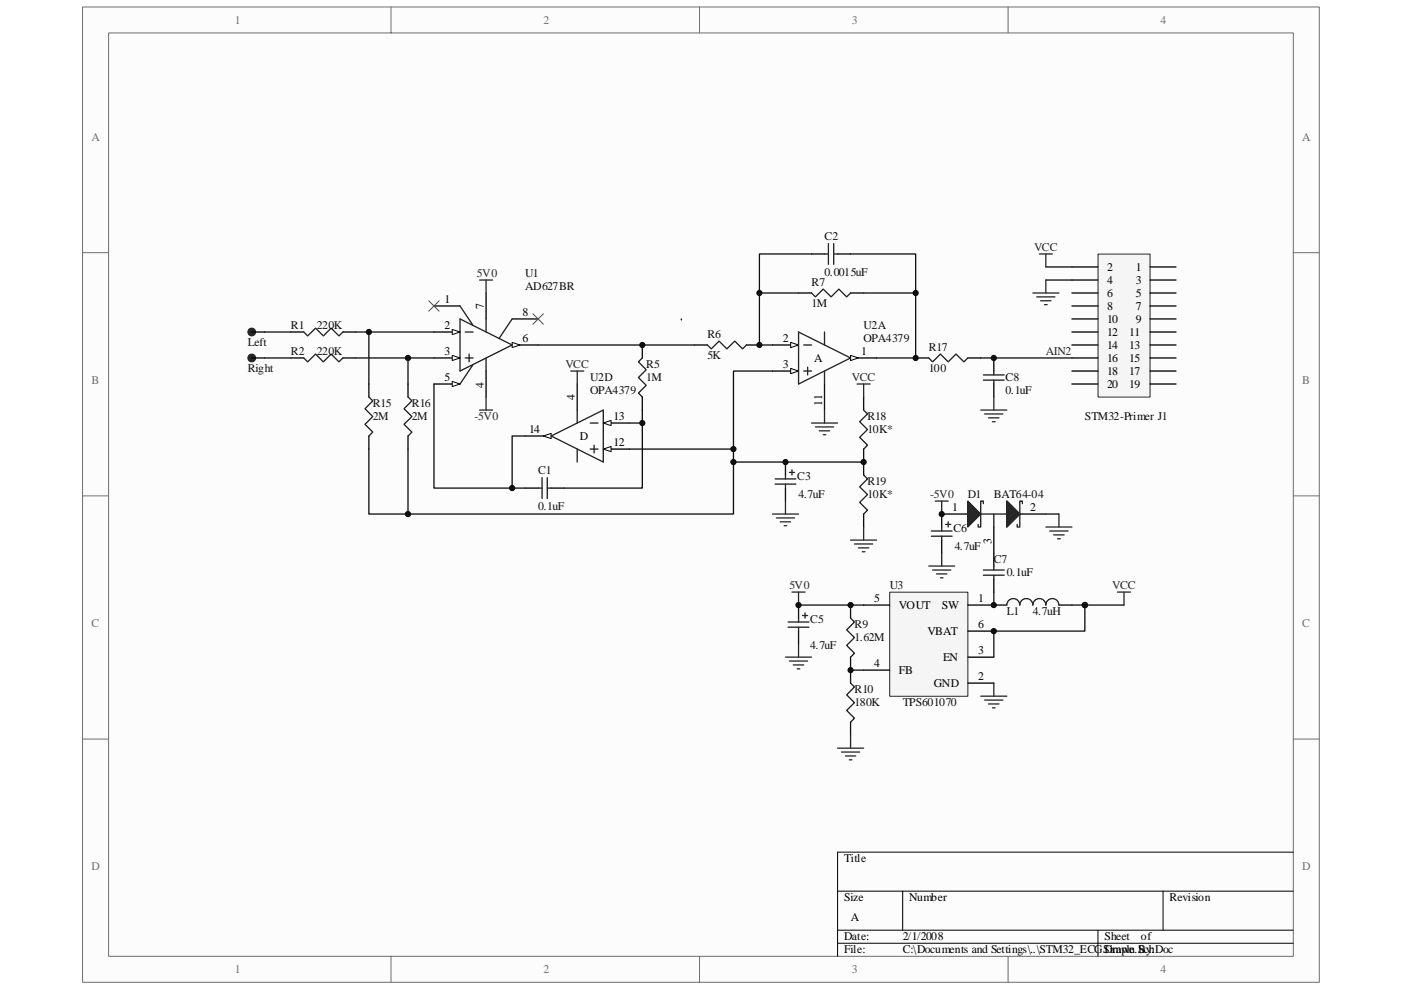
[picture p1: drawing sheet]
<svg xmlns="http://www.w3.org/2000/svg" width="297mm" height="210mm" viewBox="0 0 297 210" stroke-linecap="round" stroke-linejoin="round" font-family="sans-serif">
<path d="M17.5 1.5h262.2v206.8h-262.2z" fill="#fcfcfc"/>
<path d="M17.5 1.5h262.2v206.8h-262.2z" fill="none" stroke="#6e6e6e" stroke-width=".21"/>
<path d="M23 7h251.2v195.8h-251.2z" fill="#fcfcfc"/>
<g fill="none" stroke="#6e6e6e" stroke-width=".21">
<path d="M23 7h251.2v195.8h-251.2zM82.9 1.5v5.5M148.3 1.5v5.5M213.7 1.5v5.5M17.5 53.6h5.5M274.2 53.6h5.5M17.5 105.2h5.5M274.2 105.2h5.5M17.5 156.8h5.5M274.2 156.8h5.5M82.9 202.8v5.5M148.3 202.8v5.5"/>
<path d="M213.7 202.8v5.5"/>
</g>
<path d="M177.6 189h96.6M177.6 197.3h96.6M191.4 189v8.3M232.8 197.3v5.5M246.6 189v8.3M274.2 180.7h-96.6v22.1M177.6 200.1h96.6" fill="none" stroke="#000" stroke-width=".21"/>
<path d="M92 64.9h5.5M92 70.4h5.5" fill="none" stroke="#000" stroke-width=".28"/>
<path d="M95.9 69.9l1.6 .5-1.6 .6z" fill="#fcfcfc" stroke="#000" stroke-width=".21"/>
<path d="M92 75.9h5.5" fill="none" stroke="#000" stroke-width=".28"/>
<path d="M95.9 75.4l1.6 .5-1.6 .6z" fill="#fcfcfc" stroke="#000" stroke-width=".21"/>
<path d="M103.1 78.7v5.5M92 81.4h5.5" fill="none" stroke="#000" stroke-width=".28"/>
<path d="M95.9 80.9l1.6 .5-1.6 .6z" fill="#fcfcfc" stroke="#000" stroke-width=".21"/>
<path d="M108.6 73.2h5.5" fill="none" stroke="#000" stroke-width=".28"/>
<path d="M108.6 72.6l1.6 .6-1.6 .5z" fill="#fcfcfc" stroke="#000" stroke-width=".21"/>
<path d="M103.1 62.1v5.5M108.6 67.6h5.5M163.8 73.2h5.5" fill="none" stroke="#000" stroke-width=".28"/>
<path d="M97.5 67.6l11.1 5.6-11.1 5.5zM97.5 64.9l2.8 4.1M98.6 70.4h1.7M98.6 75.9h1.7M99.5 75.1v1.7M100.3 77.3l-2.8 4.1M103.1 67.6v2.8M103.1 75.9v2.8M108.6 67.6l-2.8 4.2" fill="none" stroke="#1c1c1c" stroke-width=".28"/>
<path d="M167.6 72.6l1.7 .6-1.7 .5z" fill="#fcfcfc" stroke="#000" stroke-width=".21"/>
<path d="M163.8 78.7h5.5" fill="none" stroke="#000" stroke-width=".28"/>
<path d="M167.6 78.1l1.7 .6-1.7 .5z" fill="#fcfcfc" stroke="#000" stroke-width=".21"/>
<path d="M180.3 75.9h5.6" fill="none" stroke="#000" stroke-width=".28"/>
<path d="M180.3 75.4l1.7 .5-1.7 .6z" fill="#fcfcfc" stroke="#000" stroke-width=".21"/>
<path d="M122.4 81.4v5.6M127.9 95.2h5.5M174.8 81.4v5.6" fill="none" stroke="#000" stroke-width=".28"/>
<path d="M169.3 70.4l11 5.5-11 5.5zM170.4 73.2h1.7M170.4 78.7h1.7M171.2 77.9v1.6M174.8 70.4v2.8M174.8 78.7v2.7" fill="none" stroke="#1c1c1c" stroke-width=".28"/>
<path d="M127.9 95.3l1.7-.6v1.1z" fill="#fcfcfc" stroke="#000" stroke-width=".21"/>
<path d="M127.9 89.7h5.5" fill="none" stroke="#000" stroke-width=".28"/>
<path d="M127.9 89.7l1.7-.5v1.1z" fill="#fcfcfc" stroke="#000" stroke-width=".21"/>
<path d="M111.3 92.5h5.6" fill="none" stroke="#000" stroke-width=".28"/>
<path d="M115.2 92.5l1.7-.6v1.1z" fill="#fcfcfc" stroke="#000" stroke-width=".21"/>
<path d="M116.9 92.5l11-5.5v11zM122.4 87v2.7M122.4 95.2v2.8M125.1 89.7h1.7M125.1 95.2h1.7M126 94.4v1.7" fill="none" stroke="#1c1c1c" stroke-width=".28"/>
<path d="M188.7 125.6h16.5v22.1h-16.5z" fill="#f5f5f5"/>
<path d="M188.6 125.6h16.6v22.1h-16.6z" fill="none" stroke="#262626" stroke-width=".21"/>
<g fill="none" stroke="#000" stroke-width=".28">
<path d="M172.1 53.9h2.7M177.6 53.9h2.7M61.7 75.9h2.7M61.7 70.4h2.7M72.7 75.9h2.8M72.7 70.4h2.8M136.2 73.2v2.7M147.2 73.2h2.8M158.3 73.2h2.7M169.3 62.1h2.8M180.3 62.1h2.8M194.1 75.9h2.8"/>
<path d="M205.2 75.9h2.7M210.7 75.9v2.8M78.2 81.4v2.8M78.2 92.5v2.7M86.5 81.4v2.8M86.5 92.5v2.7M136.2 84.2v2.8M166.5 98v2.8M183.1 84.2v2.8M183.1 95.2v5.6M210.7 81.4v2.8M111.3 103.5h2.8"/>
<path d="M116.9 103.5h2.7M166.5 103.5v2.8M183.1 109v2.8M199.7 114.6v2.7M205.2 109h-5.5v2.8M210.7 111.8v8.3M216.2 109h5.5M169.3 128.3v2.8M169.3 133.9v2.7M180.3 128.3v2.8M180.3 139.4v5.5M183.1 128.3h5.5"/>
<path d="M205.2 128.3h8.3M205.2 139.4h5.5M205.2 133.9h5.5M210.7 122.8v2.8M224.5 128.3h2.8M180.3 153.2v2.7M183.1 142.1h5.5M205.2 144.9h5.5"/>
</g>
<g fill="none" stroke="#1c1c1c" stroke-width=".28">
<path d="M174.8 53.9h.8M175.6 51.7v4.4M176.8 53.9h.8M176.8 51.7v4.4M64.4 70.4l.8 .8 1.7-1.6 1.7 1.6 1.6-1.6 1.7 1.6 .8-.8M64.4 75.9l.8 .9 1.7-1.7 1.7 1.7 1.6-1.7 1.7 1.7 .8-.9M136.2 75.9l-.8 .9 1.6 1.6-1.6 1.7 1.6 1.6-1.6 1.7 .8 .8M150 73.2l.8 .8 1.7-1.7 1.6 1.7 1.7-1.7 1.6 1.7 .9-.8M172.1 62.1l.8 .9 1.6-1.7 1.7 1.7 1.7-1.7 1.6 1.7 .8-.9M196.9 75.9l.8 .9 1.7-1.7 1.6 1.7 1.7-1.7 1.7 1.7 .8-.9M208.5 79.5h4.4M210.7 78.7v.8"/>
<path d="M78.2 84.2l.8 .8-1.6 1.7 1.6 1.6-1.6 1.7 1.6 1.7-.8 .8M86.5 84.2l.8 .8-1.6 1.7 1.6 1.6-1.6 1.7 1.6 1.7-.8 .8M167.9 99.7v1.1M183.1 87l.8 .8-1.6 1.7 1.6 1.6-1.6 1.7 1.6 1.6-.8 .8M208.5 80.6h4.4M210.7 80.6v.8M114.1 103.5h.8M114.9 101.3v4.4M116 103.5h.9M116 101.3v4.4M164.3 101.6h4.4M164.3 102.7h4.4"/>
<path d="M166.5 100.8v.8M166.5 102.7v.8M167.4 100.2h1.1M183.1 100.8l.8 .8-1.6 1.7 1.6 1.6-1.6 1.7 1.6 1.6-.8 .8M197.5 112.6h4.4M197.5 113.7h4.4M199.7 111.8v.8M199.7 113.7v.9M200.5 111.2h1.1M201 110.7v1.1M207.9 109h5.6M208.5 106.8v-.5h-.6v5.5h-.5v-.6"/>
<path d="M210.7 109v2.8M216.8 106.8v-.5h-.6v5.5h-.5v-.6M167.1 133h4.4M167.1 131.9h4.4M169.3 131.1v.8M169.3 133v.9M170.1 130.6h1.1M170.7 130v1.1M180.3 131.1l.9 .8-1.7 1.7 1.7 1.6-1.7 1.7 1.7 1.7-.9 .8M208.5 122h4.4M208.5 120.9h4.4M210.7 120.1v.8"/>
<path d="M210.7 122v.8M224.5 128.3a1.39 1.39 0 0 0-1.4-1.3 1.39 1.39 0 0 0-1.4 1.3 1.38 1.38 0 0 0-1.3-1.3 1.38 1.38 0 0 0-1.4 1.3 1.39 1.39 0 0 0-1.4-1.3 1.39 1.39 0 0 0-1.4 1.3 1.38 1.38 0 0 0-1.4-1.3 1.38 1.38 0 0 0-1.3 1.3M180.3 144.9l.9 .8-1.7 1.7 1.7 1.6-1.7 1.7 1.7 1.6-.9 .9"/>
</g>
<g fill="none" stroke="#0e0e0e" stroke-width=".28">
<path d="M172.1 53.9h-11.1v8.2M180.3 53.9h13.8v22h-8.2M221.7 56.6h5.6M75.5 70.4h16.5M75.5 75.9h16.5M78.2 70.4v11M86.5 75.9v5.5M114.1 73.2h33.1M163.8 78.7h-8.3v30.3h-77.3v-13.8M169.3 62.1h-8.3v11.1h2.8M183.1 62.1h11M207.9 75.9h19.4"/>
<path d="M86.5 95.2v13.8M92 81.4v22.1h19.3M111.3 92.5h-2.7v11M133.4 95.2h22.1M136.2 89.7v13.8h-16.6M136.2 87v2.7h-2.8M155.5 98h27.6M199.7 109h.1M221.7 109h2.8M230 128.3v5.6h-19.3v5.5M180.3 142.1h2.8"/>
</g>
<g fill="none" stroke="#262626" stroke-width=".28">
<path d="M101.7 59.4h2.7M103.1 59.4v2.7M220.4 53.9h2.7M221.7 53.9v2.7M121 78.7h2.8M122.4 78.7v2.7M101.7 87h2.7M103.1 84.2v2.8M172.1 89.7h5.5M172.9 90.6h3.9M173.7 91.4h2.2M174.5 92.2h.6"/>
<path d="M174.8 87v2.7M181.7 81.4h2.8M183.1 81.4v2.8M207.9 87h5.6M208.8 87.8h3.8M209.6 88.6h2.2M210.4 89.5h.6M210.7 84.2v2.8M163.8 109h5.5M164.6 109.9h3.9M165.4 110.7h2.2M166.3 111.5h.5"/>
<path d="M166.5 106.3v2.7M180.3 114.6h5.6M181.2 115.4h3.8M182 116.2h2.2M182.8 117h.6M183.1 111.8v2.8M198.3 106.3h2.7M199.7 106.3v2.7M199.7 117.3v2.8M221.7 111.8h5.6M222.6 112.6h3.8M223.4 113.5h2.2"/>
<path d="M224.2 114.3h.6M224.5 109v2.8M166.5 139.4h5.6M167.9 125.6h2.8M169.3 136.6v2.8M169.3 125.6v2.7M196.9 120.1h5.5M197.7 120.9h3.9M198.6 121.7h2.2M199.4 122.6h.5M167.4 140.2h3.8M168.2 141h2.2"/>
<path d="M169 141.9h.6M177.6 158.7h5.5M178.4 159.5h3.9M180.3 155.9v2.8M207.9 147.7h5.6M208.8 148.5h3.8M209.6 149.3h2.2M210.4 150.1h.6M210.7 144.9v2.8M179.2 160.3h2.2M180.1 161.2h.5"/>
</g>
<circle cx="230" cy="128.3" r=".55" fill="#262626" stroke="#262626" stroke-width=".21"/>
<g fill="#1c1c1c" stroke="#1c1c1c" stroke-width=".28">
<path d="M205.2 106.3l2.7 2.7-2.7 2.8z"/>
<path d="M213.5 106.3l2.7 2.7-2.7 2.8z"/>
</g>
<path d="M232.8 53.9h11v30.3h-11z" fill="#f5f5f5"/>
<path d="M232.8 53.9h11v30.3h-11z" fill="none" stroke="#262626" stroke-width=".21"/>
<g fill="none" stroke="#000" stroke-width=".28">
<path d="M227.3 56.6h5.5M227.3 59.4h5.5M243.8 56.6h5.5M243.8 59.4h5.5M53.4 70.4h2.7M53.4 75.9h2.7M227.3 62.1h5.5M227.3 64.9h5.5M227.3 67.6h5.5M227.3 70.4h5.5M227.3 73.2h5.5M227.3 75.9h5.5"/>
<path d="M227.3 78.7h5.5M243.8 62.1h5.5M243.8 64.9h5.5M243.8 67.6h5.5M243.8 70.4h5.5M243.8 73.2h5.5M243.8 75.9h5.5M243.8 78.7h5.5M227.3 81.4h5.5M243.8 81.4h5.5"/>
</g>
<path d="M221.7 59.4v2.7M219 62.1h5.5M219.8 63h3.9M220.6 63.8h2.2M221.5 64.6h.5M236.9 125.6h2.8M238.3 125.6v2.7" fill="none" stroke="#262626" stroke-width=".28"/>
<g fill="none" stroke="#0e0e0e" stroke-width=".28">
<path d="M221.7 59.4h5.6M56.1 70.4h5.6M56.1 75.9h5.6M144.5 67.6h.1M169.3 128.3h13.8M210.7 125.6v2.7M227.3 128.3h11"/>
<circle cx="230" cy="128.3" r=".55"/>
</g>
<path d="M90.9 63.8l2.2 2.2M93.1 63.8l-2.2 2.2M113 66.5l2.2 2.3M115.2 66.5l-2.2 2.3" fill="none" stroke="#4c4c4c" stroke-width=".21"/>
<g fill="#1c1c1c" stroke="#1c1c1c" stroke-width=".21">
<circle cx="53.4" cy="70.4" r=".83"/>
<circle cx="53.4" cy="75.9" r=".83"/>
</g>
<g fill="#0e0e0e" stroke="#0e0e0e" stroke-width=".21">
<circle cx="78.2" cy="70.4" r=".55"/>
<circle cx="86.5" cy="109" r=".55"/>
<circle cx="86.5" cy="75.9" r=".55"/>
<circle cx="108.6" cy="103.5" r=".56"/>
<circle cx="136.2" cy="89.7" r=".55"/>
<circle cx="136.2" cy="73.2" r=".55"/>
<circle cx="155.5" cy="98" r=".55"/>
<circle cx="155.5" cy="95.2" r=".56"/>
<circle cx="161" cy="73.2" r=".55"/>
<circle cx="161" cy="62.1" r=".55"/>
<circle cx="166.5" cy="98" r=".55"/>
<circle cx="169.3" cy="128.3" r=".56"/>
<circle cx="180.3" cy="142.1" r=".55"/>
<circle cx="180.3" cy="128.3" r=".55"/>
<circle cx="183.1" cy="98" r=".55"/>
<circle cx="194.1" cy="75.9" r=".55"/>
<circle cx="194.1" cy="62.1" r=".55"/>
<circle cx="199.7" cy="109" r=".55"/>
<circle cx="210.7" cy="133.9" r=".55"/>
<circle cx="210.7" cy="128.3" r=".56"/>
<circle cx="210.7" cy="75.9" r=".56"/>
</g>
<g font-size="2.5" fill="#706f64">
<text x="49.8" y="5">1</text>
<text x="115.2" y="5">2</text>
<text x="180.6" y="5">3</text>
<text x="246" y="5">4</text>
<text x="19.4" y="29.8">A</text>
<text x="276.1" y="29.8">A</text>
<text x="19.4" y="81.4">B</text>
<text x="276.1" y="81.4">B</text>
<text x="19.4" y="133">C</text>
<text x="276.1" y="133">C</text>
<text x="19.4" y="184.6">D</text>
<text x="276.1" y="184.6">D</text>
<text x="49.8" y="206.4">1</text>
<text x="115.2" y="206.4">2</text>
<text x="180.6" y="206.4">3</text>
<text x="246" y="206.4">4</text>
</g>
<g font-size="2.5" fill="#0e0e0e">
<text x="174.8" y="50.8">C2</text>
<text x="111.4" y="58.8">U1</text>
<text x="174.8" y="58.5">0.0015uF</text>
<text x="111.4" y="61.6">AD627BR</text>
<text x="172.1" y="65.1">1M</text>
<text x="172.1" y="60.7">R7</text>
<text x="61.7" y="69.8">R1</text>
<text x="67.2" y="69.8">220K</text>
<text x="150" y="71.8">R6</text>
<text x="183.1" y="69.8">U2A</text>
<text x="52.6" y="73.4">Left</text>
<text x="61.7" y="75.4">R2</text>
<text x="67.2" y="75.4">220K</text>
<text x="150" y="76.2">5K</text>
<text x="183.1" y="72.6">OPA4379</text>
<text x="196.9" y="74.5">R17</text>
<text x="52.6" y="78.9">Right</text>
<text x="125.2" y="80.9">U2D</text>
<text x="125.2" y="83.6">OPA4379</text>
<text x="137" y="80.9">1M</text>
<text x="137" y="78.1">R5</text>
<text x="196.9" y="78.9">100</text>
<text x="213.2" y="83.6">0.1uF</text>
<text x="213.2" y="80.9">C8</text>
<text x="79.1" y="89.1">2M</text>
<text x="79.1" y="86.4">R15</text>
<text x="87.3" y="89.1">2M</text>
<text x="87.3" y="86.4">R16</text>
<text x="183.9" y="89.1">R18</text>
<text x="230" y="89.1">STM32-Primer J1</text>
<text x="183.9" y="91.9">10K*</text>
<text x="114.1" y="100.4">C1</text>
<text x="169" y="101.8">C3</text>
<text x="169.3" y="105.7">4.7uF</text>
<text x="183.9" y="105.7">10K*</text>
<text x="183.9" y="102.9">R19</text>
<text x="205.2" y="105.7">D1</text>
<text x="210.7" y="105.7">BAT64-04</text>
<text x="114.1" y="108.2">0.1uF</text>
<text x="202.2" y="112.9">C6</text>
<text x="202.4" y="116.7">4.7uF</text>
<text x="210.7" y="119.5">C7</text>
<text x="188.6" y="125">U3</text>
<text x="213.5" y="122.2">0.1uF</text>
<text x="213.5" y="130.5">L1</text>
<text x="219" y="130.5">4.7uH</text>
<text x="171.8" y="137.7">4.7uF</text>
<text x="171.8" y="132.2">C5</text>
<text x="181.2" y="136">1.62M</text>
<text x="181.2" y="133.3">R9</text>
<text x="181.2" y="149.8">180K</text>
<text x="181.2" y="147.1">R10</text>
<text x="191.4" y="149.8">TPS601070</text>
</g>
<g font-size="2.5" fill="#262626">
<text x="219.3" y="53.3">VCC</text>
<text x="101.1" y="58.8">5V0</text>
<text x="221.8" y="75.4">AIN2</text>
<text x="119.9" y="78.1">VCC</text>
<text x="180.6" y="80.9">VCC</text>
<text x="100.6" y="89.1">-5V0</text>
<text x="197.2" y="105.7">-5V0</text>
<text x="167.4" y="125">5V0</text>
<text x="235.8" y="125">VCC</text>
</g>
<g font-size="2.5">
<text x="234.7" y="57.4">2</text>
<text x="240.8" y="57.4">1</text>
<text x="94.2" y="64.3">1</text>
<text x="102.6" y="65.5" transform="rotate(-90 102.6 65.5)">7</text>
<text x="234.7" y="60.2">4</text>
<text x="234.7" y="62.9">6</text>
<text x="234.7" y="65.7">8</text>
<text x="240.8" y="60.2">3</text>
<text x="240.8" y="62.9">5</text>
<text x="240.8" y="65.7">7</text>
<text x="94.2" y="69.8">2</text>
<text x="110.8" y="67.1">8</text>
<text x="234.7" y="68.5">10</text>
<text x="234.7" y="71.2">12</text>
<text x="239.4" y="71.2">11</text>
<text x="240.8" y="68.5">9</text>
<text x="94.2" y="75.4">3</text>
<text x="110.8" y="72.6">6</text>
<text x="166" y="72.6">2</text>
<text x="172.6" y="76.7">A</text>
<text x="182.6" y="75.4">1</text>
<text x="234.7" y="74">14</text>
<text x="234.7" y="76.7">16</text>
<text x="239.4" y="74">13</text>
<text x="239.4" y="76.7">15</text>
<text x="94.2" y="80.9">5</text>
<text x="102.6" y="82.3" transform="rotate(-90 102.6 82.3)">4</text>
<text x="166" y="78.1">3</text>
<text x="234.7" y="79.5">18</text>
<text x="234.7" y="82.2">20</text>
<text x="239.4" y="79.5">17</text>
<text x="239.4" y="82.2">19</text>
<text x="121.9" y="84.8" transform="rotate(-90 121.9 84.8)">4</text>
<text x="130.1" y="89.1">13</text>
<text x="174.3" y="86.1" transform="rotate(-90 174.3 86.1)">11</text>
<text x="112.2" y="91.9">14</text>
<text x="122.9" y="93.3">D</text>
<text x="130.1" y="94.7">12</text>
<text x="201.9" y="108.4">1</text>
<text x="218.4" y="108.4">2</text>
<text x="210.2" y="115.4" transform="rotate(-90 210.2 115.4)">3</text>
<text x="185.3" y="127.8">5</text>
<text x="190.6" y="129.1">VOUT</text>
<text x="199.7" y="129.1">SW</text>
<text x="207.4" y="127.8">1</text>
<text x="196.6" y="134.6">VBAT</text>
<text x="207.4" y="133.3">6</text>
<text x="185.3" y="141.5">4</text>
<text x="190.6" y="142.9">FB</text>
<text x="199.9" y="140.2">EN</text>
<text x="207.4" y="138.8">3</text>
<text x="198" y="145.7">GND</text>
<text x="207.4" y="144.3">2</text>
<text x="179" y="182.9">Title</text>
<text x="179" y="191.2">Size</text>
<text x="192.8" y="191.2">Number</text>
<text x="248" y="191.2">Revision</text>
<text x="180.4" y="195.3">A</text>
<text x="179" y="199.5">Date:</text>
<text x="179" y="202.2">File:</text>
<text x="191.4" y="199.5">2/1/2008</text>
<text x="191.4" y="202.2">C:\Documents and Settings\..\STM32_ECGSimple.SchDoc</text>
<text x="234.2" y="199.5">Sheet</text>
<text x="234.2" y="202.2">Drawn By:</text>
<text x="241.9" y="199.5">of</text>
</g>
</svg>
